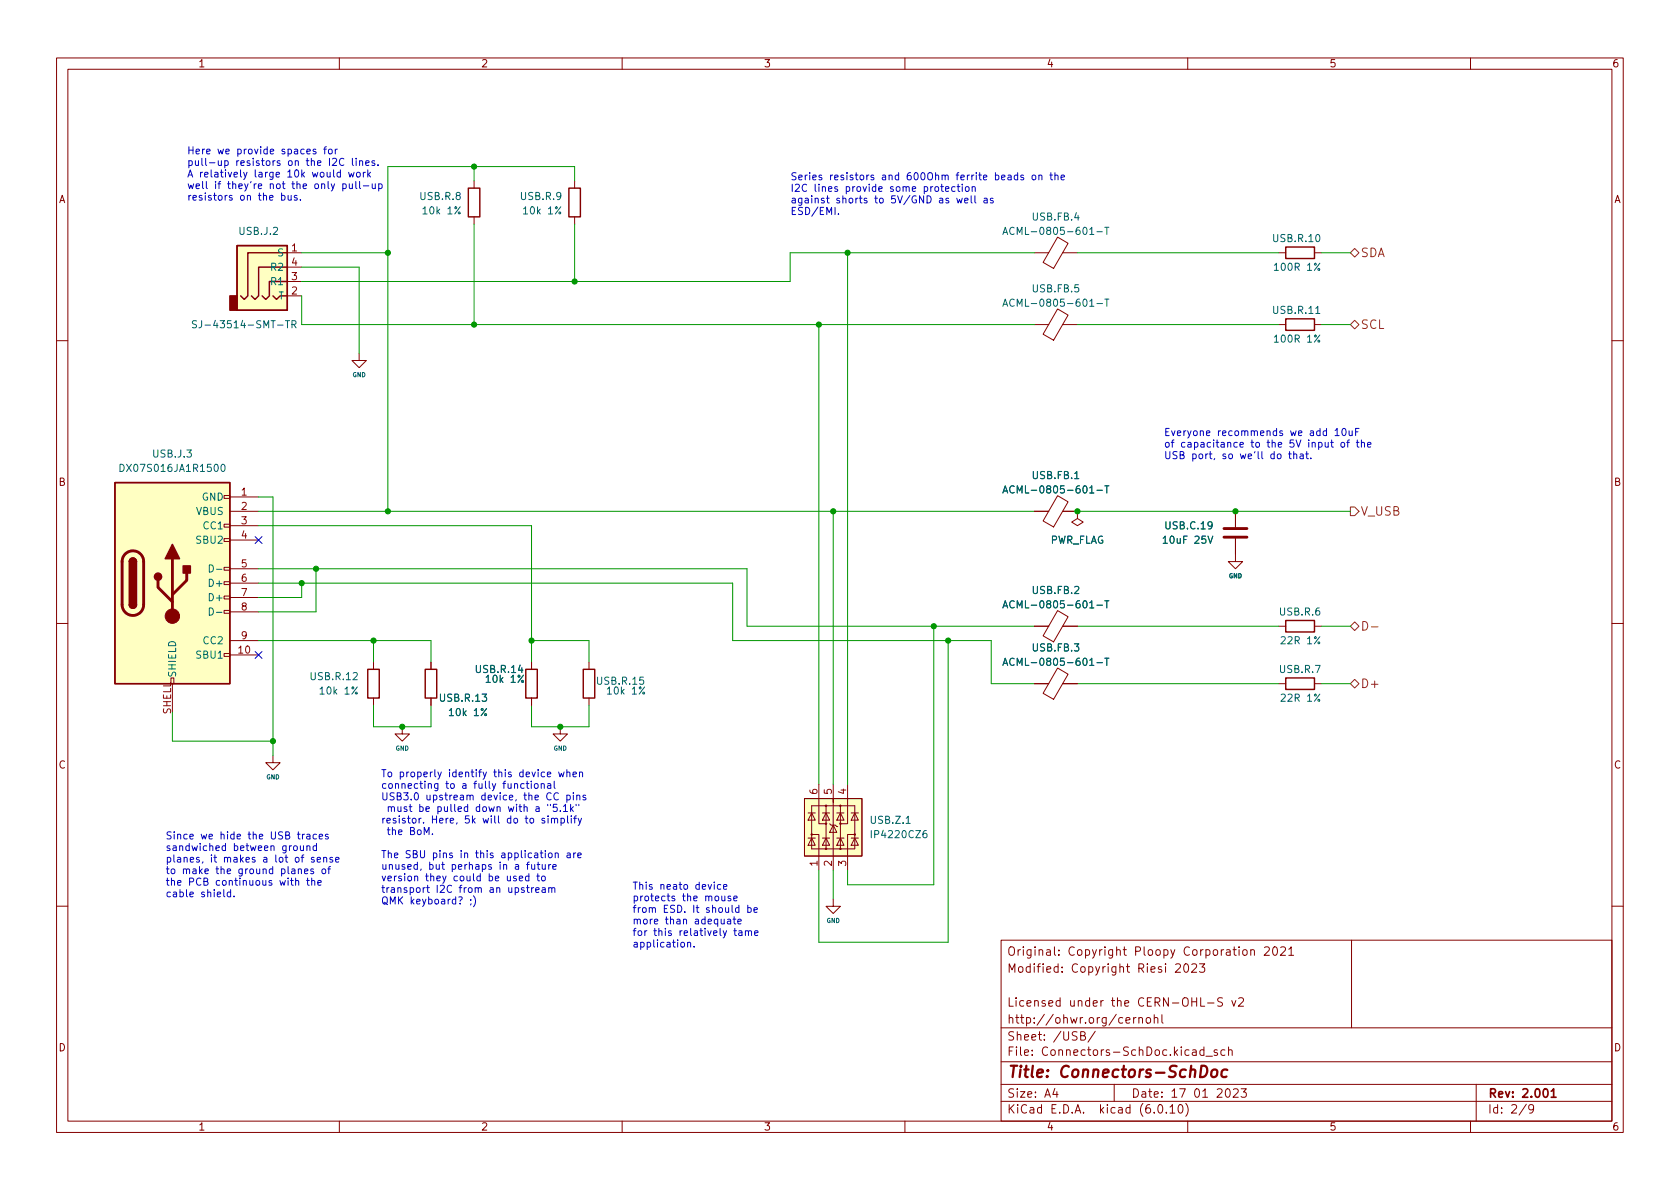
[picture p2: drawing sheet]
<svg xmlns="http://www.w3.org/2000/svg" width="297mm" height="210mm" viewBox="0 0 297 210" stroke-linecap="round" stroke-linejoin="round" font-family="sans-serif">
<g fill="none" stroke="#840000" stroke-width=".18">
<path d="M10 10.2h277v190.1h-277zM12 12.2h273v186.1h-273zM60 10.2v2M110 10.2v2M160 10.2v2M210 10.2v2M260 10.2v2M83.8 32v1.3M83.8 38.3v1.3M101.6 32v1.3M101.6 38.3v1.3M50.8 44.7h2.5"/>
<path d="M50.8 52.3h2.5M50.8 49.8h2.5M50.8 47.2h2.5M182.9 44.7h2.5M182.9 57.4h2.5M187 54.6l1.8 1.1-2.5 4.5-1.9-1.1zM187 41.9l1.8 1.1-2.5 4.5-1.9-1.1zM187.9 44.7h2.6M187.9 57.4h2.6M226.1 44.7h1.2M226.1 57.4h1.2M232.4 44.7h1.3"/>
<path d="M232.4 57.4h1.3M10 60.2h2M63.5 62.5v1.2h1.3l-1.3 1.3-1.3-1.3h1.3M285 60.2h2M39.6 95.2h1v.6h-1zM39.6 92.7h1v.5h-1zM39.6 87.6h1v.5h-1zM40.6 90.4h5.1M40.6 87.9h5.1M40.6 93h5.1M40.6 95.5h5.1M182.9 90.4h2.5"/>
<path d="M187 87.6l1.8 1.1-2.5 4.5-1.9-1.1zM187.9 90.4h2.6M190.5 90.4v1.3l1 .6-1 .7-1-.7 1-.6M190.5 90.4h.1M218.4 95.2v4.1h1.3l-1.3 1.3-1.2-1.3h1.2M218.4 90.4v2.8M10 110.2h2M30.2 119.9h.5v1h-.5zM39.6 115.6h1v.5h-1zM39.6 107.9h1v.6h-1zM39.6 105.4h1v.5h-1zM39.6 102.9h1v.5h-1z"/>
<path d="M39.6 100.3h1v.5h-1zM40.6 115.8h5.1M40.6 100.6h5.1M40.6 103.1h5.1M40.6 105.7h5.1M40.6 108.2h5.1M40.6 113.3h5.1M66 117.1v1.3M76.2 117.1v1.3M94 117.1v1.3M104.1 117.1v1.3M182.9 110.7h2.5"/>
<path d="M187 118.1l1.8 1.1-2.5 4.5-1.9-1.1zM187 108l1.8 1.1-2.5 4.4-1.9-1.1zM187.9 110.7h2.6M226.1 110.7h1.2M232.4 110.7h1.3M285 110.2h2M30.5 120.9v5.1M48.3 133.6v1.3h1.2l-1.2 1.2-1.3-1.2h1.3M66 123.4v1.3M71.1 128.5v1.3h1.3l-1.3 1.3-1.3-1.3h1.3M76.2 123.4v1.3M94 123.4v1.3"/>
<path d="M99.1 128.5v1.3h1.2l-1.2 1.3-1.3-1.3h1.3M104.1 123.4v1.3M144.8 138.7v7h1.2M147.3 138.7v2.5M149.9 138.7v7h-1.3M182.9 120.9h2.5M187.9 120.9h2.6M226.1 120.9h1.2M232.4 120.9h1.3M142.2 141.2h10.2v10.2h-10.2zM142.9 148.2h1.2M142.9 143.8h1.2"/>
<path d="M143.5 142.5h7.6v7.6h-7.6zM143.5 147.6h1.3v6.3M143.5 148.2l.6 1.3h-1.2zM143.5 143.8l.6 1.2h-1.2zM145.4 148.2h1.3M145.4 143.8h1.3M146 148.2l.7 1.3h-1.3zM146 143.8l.7 1.2h-1.3zM146 142.5v7.6M146.7 145.7l.2 .2h.8l.3 .3M147.3 141.9v-.7v12.7M147.3 145.9l.7 1.3h-1.3z"/>
<path d="M147.3 159v1.3h1.3l-1.3 1.2-1.3-1.2h1.3M148 146.2h.1M148 148.2h1.2M148 143.8h1.2M148.6 148.2l.6 1.3h-1.2zM148.6 143.8l.6 1.2h-1.2zM148.6 142.5v7.6M150.5 148.2h1.3M150.5 143.8h1.3M151.1 147.6h-1.2v6.3M151.1 148.2l.7 1.3h-1.3zM151.1 143.8l.7 1.2h-1.3z"/>
<path d="M10 160.2h2M177 166.3h108v32h-108zM200.4 179.9v1M200.9 179.9l-.3 .1-.2 .2M201.4 179.9v1M204.1 179.4v1.5M205.4 179.4v1.3l.2 .2M207.9 170.6l.5-.2 .2 .2 .1 .3-.9 1h.9M209.4 170.6l.2-.2a.81 .81 0 0 1 .6 .7 .81 .81 0 0 1-.3 .8h-.1a.81 .81 0 0 1-.4-1.3zM210.7 170.6l.6-.2 .2 .2 .1 .3-1 1h1M212.1 170.4h.9l-.5 .6 .4 .1v.7l-.2 .1h-.4l-.2-.1M212.3 176.4v1.5h.7"/>
<path d="M213.5 177.4h1.1M216.1 176.5l-.5-.1-.3 .3 .1 .4 .7 .3v.4l-.2 .1h-.6M217.8 176.9l.3 1 .4-1M219 176.6l.6-.2 .2 .2 .1 .3-1 1h1M219.8 168.1l.2-.2 .4 .2 .1 .5-.1 .3h-.4l-.2-.1zM221.1 168.1l.3-.2 .3 .1 .1 .9M221.1 167.9v1M223.6 167.6l.5-.2 .3 .2v.3l-.9 1h.9M225.2 167.5l.2-.1a.81 .81 0 0 1 .5 .7 .81 .81 0 0 1-.3 .8h-.1a.81 .81 0 0 1-.6-.6 .81 .81 0 0 1 .3-.8zM226.4 167.6l.6-.2 .2 .2 .1 .3-.9 1h.9M227.9 167.9l.4-.5v1.5M227.9 168.9h.8"/>
<path d="M239 166.3v15.5M285 160.2h2M60 198.3v2M110 198.3v2M160 198.3v2M177 194.8h108M177 191.8h108M177 187.8h108M177 181.8h108M186.5 192.5l-.4 1h1M186.9 193v1M191.1 183.1h.5l.2-.1 .1-.3-.2-.2-.6-.1v1.5h.5l.3-.3a.39 .39 0 0 0-.3-.5"/>
<path d="M193.6 182.4l-1.2 1.9M197 191.8v3M199.1 180.4l.7-.1-.1-.3-.4-.1-.2 .2v.8h.6M201.4 180.1l.2-.2 .3 .1 .1 .9M202.7 180.1l.2-.2 .5 .2v.5l-.1 .3h-.4l-.2-.1zM204.1 180.1l.2-.2 .3 .1 .1 .9M204.9 195.4l.2-.1a.81 .81 0 0 1 .6 .7 .81 .81 0 0 1-.3 .8h-.2a.81 .81 0 0 1-.6-.6 .81 .81 0 0 1 .3-.8zM206.2 196.7v.1M206.9 195.8l.4-.5v1.5M206.9 196.8h.8M208.5 195.4l.1-.1a.81 .81 0 0 1 .6 .7 .81 .81 0 0 1-.3 .8h-.1a.81 .81 0 0 1-.6-.6 .81 .81 0 0 1 .3-.8zM209.6 195.1a1.72 1.72 0 0 1 0 2.3"/>
<path d="M210 198.3v2M212.9 185.7l-.5-.1-.3 .3v.4l.2 .3h.6M212.9 185.1v1.5M213.2 186.8h1.2M215.2 185.7l-.3-.1-.3 .2 .1 .3 .5 .1v.4h-.6M216.6 185.7l-.5-.1-.2 .3v.4l.1 .3h.6M216.8 192.7l.2-.2a.81 .81 0 0 1 .6 .7 .81 .81 0 0 1-.3 .8h-.2a.81 .81 0 0 1-.3-1.3zM217.2 185.8l.2-.2 .4 .1 .1 .9M217.2 185.1v1.5M218.1 192.7l.5-.2 .3 .2v.3l-.9 1h.9M219.4 192.5h1l-.5 .6 .4 .1v.7l-.2 .1h-.5l-.2-.1M260 198.3v2"/>
<path d="M261 191.8v6.5M269.9 195.3l-1.3 1.9M271.2 196l-.3 .3h-.3l-.3-.3 .1-.6 .5-.1 .2 .2a.99 .99 0 0 1-.4 1.3h-.3"/>
<circle cx="143.5" cy="147.6" r=".13"/>
<circle cx="146" cy="150.1" r=".13"/>
<circle cx="146" cy="142.5" r=".13"/>
<circle cx="146" cy="145.7" r=".13"/>
<circle cx="148.6" cy="150.1" r=".13"/>
<circle cx="148.6" cy="142.5" r=".13"/>
<circle cx="148.6" cy="145.7" r=".13"/>
<circle cx="151.1" cy="147.6" r=".13"/>
</g>
<path d="M273.1 192.6l.1-.1a.8 .8 0 0 1 .5 .8 .8 .8 0 0 1-.5 .7 .99 .99 0 0 1-.1-1.4zM274.3 193l.4-.5v1.5M274.3 194h.8" fill="none" stroke="#840000" stroke-width=".3"/>
<path d="M212.4 188.5h.5a1.08 1.08 0 0 1 .6 1 1.08 1.08 0 0 1-.8 1h-.5zM214.3 189.3a.52 .52 0 0 1 .5-.2 .52 .52 0 0 1 .5 .4l-.1 .6a.55 .55 0 0 1-.5 .4 .55 .55 0 0 1-.6-.4zM217 189.2a.66 .66 0 0 0-1 .3l-.1 .6 .2 .3 .2 .1 .6-.1" fill="none" stroke="#840000" stroke-width=".4"/>
<g fill="none" stroke="#840000" stroke-width=".25">
<path d="M82.8 33.3h2v5h-2zM100.6 33.3h2v5h-2zM41.9 43.4h8.9v11.5h-8.9zM48.3 52.3l.6 .7 .6-.7h1.3M50.8 44.7h-7v7.6l-.6 .7-.7-.7M50.8 49.8h-3.2v2.5l-.6 .7-.6-.7M50.8 47.2h-5.1v5.1l-.6 .7-.7-.7M227.3 43.7h5.1v2h-5.1zM227.3 56.4h5.1v2h-5.1zM20.3 85.3h20.3v35.6h-20.3zM22.9 99.3a.64 .64 0 0 1 .6-.6 .64 .64 0 0 1 .6 .6M22.9 106.9a.64 .64 0 0 0 .6 .7 .64 .64 0 0 0 .6-.7"/>
<path d="M65 118.4h2.1v5h-2.1zM75.2 118.4h2v5h-2zM93 118.4h2v5h-2zM103.1 118.4h2.1v5h-2.1zM227.3 119.9h5.1v2h-5.1zM227.3 109.7h5.1v2.1h-5.1z"/>
</g>
<g fill="#ffffc2" stroke="#ffffc2" stroke-width=".18">
<path d="M142.2 141.2h10.2v10.2h-10.2z"/>
<path d="M20.3 85.3h20.3v35.6h-20.3z"/>
<path d="M41.9 43.4h8.9v11.5h-8.9z"/>
</g>
<path d="M22.1 98a1.91 1.91 0 0 1 2.1-.5 1.91 1.91 0 0 1 1.2 1.8v7.6a1.91 1.91 0 0 1-1.9 1.9 1.91 1.91 0 0 1-1.9-1.9v-7.8l.2-.6zM30.5 98.8v10.2M216.4 93.5h4.1M216.4 95h4.1M27.9 102.6v1.3l2.6 2.5M33 101.3v1.3l-2.5 2.6" fill="none" stroke="#840000" stroke-width=".51"/>
<g fill="none" stroke="#006464" stroke-width=".18">
<path d="M34.7 56.8l-.4-.1-.3 .2 .1 .3 .6 .3v.4l-.2 .1-.5-.1M35.7 56.7v.9a.41 .41 0 0 1-.5 .4M50.5 56.7h.7M51.6 57.4l.6-.1 .1-.2v-.3l-.7-.1v1.3M51.9 57.4l.4 .6M177.3 54.2l.4-1.3 .5 1.3M177.3 41.5l.4-1.3 .5 1.3M177.4 53.8h.6M177.4 41.1h.6M179.3 53a.6 .6 0 0 0-.8 .4 .6 .6 0 0 0 .6 .8l.2-.2M179.3 40.3a.6 .6 0 0 0-.8 .4 .6 .6 0 0 0 .6 .8l.2-.2M193.9 53.7h1"/>
<path d="M193.9 41h1M195.3 52.9h.8M195.3 40.2h.8M195.7 40.2v1.3M195.7 52.9v1.3M21.2 82.1a.64 .64 0 0 1 .8 .6 .64 .64 0 0 1-.8 .7zM37 99.9a.64 .64 0 0 1 .7 .6 .64 .64 0 0 1-.7 .7zM39.2 82.2l.2-.1a.68 .68 0 0 1 .4 .6 .68 .68 0 0 1-.4 .7l-.2-.1-.1-.4zM177.3 87.2l.4-1.3 .5 1.3M177.4 86.8h.6M179.3 86a.6 .6 0 0 0-.8 .5 .6 .6 0 0 0 .6 .7l.2-.1M193.9 86.7h1"/>
<path d="M195.3 85.9h.8M195.7 85.9v1.3M205.7 95.2l.3-.4v1.3M205.7 96.1h.7M213.6 94.8l.4 1.3 .4-1.3M37 107.5a.64 .64 0 0 1 .7 .6 .64 .64 0 0 1-.7 .7zM38.3 100.7h.9M38.3 108.3h.9M177.3 117.7l.4-1.3 .5 1.3M177.3 107.5l.4-1.3 .5 1.3M177.4 117.3h.6M177.4 107.1h.6"/>
<path d="M179.3 116.5a.6 .6 0 0 0-.8 .4 .6 .6 0 0 0 .6 .8l.2-.2M179.3 106.4a.6 .6 0 0 0-.8 .4 .6 .6 0 0 0 .6 .7l.2-.1M193.9 117.2h1M193.9 107h1M195.3 116.4h.8M195.3 106.2h.8M195.7 106.2v1.3M195.7 116.4v1.3"/>
</g>
<g fill="#840000" stroke="#840000" stroke-width=".25">
<path d="M22.9 106.9h1.2a.64 .64 0 0 1-.6 .7 .64 .64 0 0 1-.6-.7z"/>
<path d="M22.9 99.3h1.2v7.6h-1.2z"/>
<path d="M23 98.9a.64 .64 0 0 1 .7-.2 .64 .64 0 0 1 .4 .6h-1.2z"/>
<path d="M30.5 96.3l1.2 2.5h-2.5z"/>
<path d="M32.4 100.1h1.3v1.2h-1.3z"/>
<path d="M40.6 52.3h1.3v2.6h-1.3z"/>
<circle cx="27.9" cy="102" r=".63"/>
</g>
<circle cx="30.5" cy="109" r="1.27" fill="#840000" stroke="#840000" stroke-width=".18"/>
<path d="M238.8 44.7l.7-.8 .8 .8-.8 .8zM238.8 57.4l.7-.8 .8 .8-.8 .8zM238.8 89.7h.7l.8 .7-.8 .8h-.7zM238.8 110.7l.7-.7 .8 .7-.8 .8zM241 109.9a.77 .77 0 0 1 .8 .8 .77 .77 0 0 1-.8 .7zM242.5 110.8h1.1M238.8 120.9l.7-.8 .8 .8-.8 .8z" fill="none" stroke="#725600" stroke-width=".18"/>
<g fill="none" stroke="#0000c2" stroke-width=".18">
<path d="M49.8 34.6h.4l.2 .2-.1 .5h-.5M49.8 34.1v1.3M50.9 34.6l.1 .7 .3 .1 .2-.1M51.5 34.6v.8M52.5 34.6h-.3l-.2 .1 .1 .2 .4 .1v.3h-.5M53.1 35.3v.1M55.8 26.4h-.3l-.1 .2v.1l.4 .2v.3h-.4M57.2 26.4h.5M57.7 25.9l-.3 .2v1.1M58.2 26.4h.3l.2 .2v.4l-.2 .2h-.3l-.1-.2zM58.8 28.1l.5-.1 .2 .4-.8 .9h.8M59.3 26.4v.8"/>
<path d="M59.6 26.4l-.3 .2M60.2 30.5h-.4l-.2 .2 .1 .5h.5M60.2 30v1.3M60.6 32.6l.4-.1 .2 .2-.1 .6h-.5M60.6 32.5v1.3M60.8 28.1a.6 .6 0 0 0-.8 .4 .6 .6 0 0 0 .6 .8l.2-.2M61.6 30.5l.3 .8 .2-.6 .3 .6 .2-.8M61.8 32.5v.8l.3 .1 .2-.2M62.3 28v1.1l.2 .2M62.3 32.5v.9M62.9 32.1v1.1l.2 .2M63 28v.1"/>
<path d="M63 28.4v.9M63.2 30.5h.3l.2 .2v.4l-.2 .2-.3-.1-.2-.1zM63.6 28.5l.2-.1 .3 .1v.8M63.6 32.1v1.1l.2 .2M63.6 28.4v.9M64.2 30.5v.8M64.2 32.9h1M64.6 30.5l-.4 .2M64.7 28.8l.6-.1-.1-.2-.4-.1-.1 .2v.6h.5M65 30v1.3M65.1 30.8l.4 .5M65.5 30.5l-.5 .4"/>
<path d="M65.8 32.5l.1 .8 .3 .1 .2-.2M66.2 28.5l-.3-.1-.1 .2v.2l.4 .1v.3h-.4M66.4 32.5v.9M66.8 29.1v.2M67 32.6l.3-.1 .3 .2-.2 .6h-.4M67 32.5v1.3M148.2 37.8v.1M166.3 33h.5M166.5 32.6v1.1l.3 .1M167.2 33.4l.6-.1-.1-.2-.3-.1-.2 .2v.6h.5M168.9 33.1l-.4-.1-.2 .2 .1 .6h.5M169.2 35l.2 .9 .3-.6 .2 .6 .2-.9"/>
<path d="M169.2 33h.5M169.4 32.6v1.1l.3 .1M170.1 32.6v.1M170.1 33v.8M170.6 35.5l.6-.2-.1-.2-.4-.1-.1 .2v.6h.5M170.8 33.1l.3-.1 .2 .2v.4l-.2 .2h-.3l-.1-.2zM171.7 34.6v1.1l.2 .2M171.9 33.1l.2-.1 .3 .1v.7M171.9 33v.8M172.4 34.6v1.1l.2 .2M174 35.1h.5l.1 .8M174.6 35.3l-.5 .1-.2 .2 .2 .3 .5-.1"/>
<path d="M175.6 35.1l-.3-.1-.2 .2 .1 .2 .4 .1v.3h-.5M179.9 31h-.3l-.3 .2 .1 .5h.5M179.9 30.5v1.3M181 31h-.3l-.2 .1v.2l.5 .1v.3h-.5M182.6 31h.3l.2 .2v.4l-.2 .2-.3-.1-.1-.1zM183.7 31.1l.2-.1h.3v.8M183.7 31v.8M185.6 31h.5M185.8 30.5v1.1l.3 .2M186.5 31.1l.2-.1h.3l.1 .8M186.5 30.5v1.3M187.6 31.4l.6-.1v-.3h-.4l-.2 .1 .1 .6h.5"/>
<path d="M228 79.8v1.1l.3 .2M228.7 79.8v1.3M231 79.8v1.1l.3 .2M234.3 78.2l.1 .8 .3 .1 .1-.1M234.8 78.2v.9M235.3 78.2h.5M235.4 77.8v1.1l.4 .2M236.1 76.1l.3-.3v1.2M236.1 77h.7M237.2 78.3l.3-.1 .2 .3v.3l-.2 .3-.3-.1-.1-.2zM237.4 75.9l.2-.1a.68 .68 0 0 1 .4 .6 .68 .68 0 0 1-.4 .6l-.2-.1-.1-.4zM238.1 78.2h.5"/>
<path d="M238.5 76.2l.1 .8h.3l.2-.1M238.6 77.8l-.3 .2v1.1M239.1 76.2v.8M239.7 76.4h.4M239.8 78.2h.5M240 77.8v1.1l.3 .2M240.3 75.8h-.6v1.2M240.7 78.3l.2-.1 .3 .1 .1 .8M240.7 77.8v1.3M241.8 78.7l.6-.2-.1-.2-.3-.1-.2 .2 .1 .6h.4M227.8 80.3h.5M228.7 80.4l.2-.1h.3l.1 .8"/>
<path d="M229.9 80.3h.5v.8M230.4 80.6h-.4l-.2 .2 .2 .3h.4M230.9 80.3h.4M231.8 81v.1M91 138.7l.2-.1h.3v.8M92.7 138.6h-.4l-.2 .2 .1 .6h.5M93 138.6h.5M93.2 138.1v1.1l.3 .2M93.9 138.6v.8M94.6 138.6h.3l.2 .2v.4l-.2 .2h-.3l-.1-.2zM95.7 138.7l.2-.1h.3v.8M95.7 138.6v.8"/>
<path d="M96.8 136.9l.6-.1-.1-.2-.3-.1-.2 .2v.6h.5M96.8 138.6h.5l.1 .8M97.4 138.9h-.4l-.2 .2 .2 .3h.4M98 138.1v1.1l.2 .2M98.8 136.5l.2 .9 .3-.6 .2 .6 .2-.9M100.2 136.6l.2-.1 .3 .1 .1 .8M100.2 136.1v1.3M101.3 136.9l.6-.1v-.2l-.4-.1-.2 .2 .1 .6h.5M102.5 136.6l.1-.1 .3 .1 .1 .8M102.5 136.5v.9M39.6 157.3v1.1l.1 .2M40.8 157.8l-.4-.1-.2 .3 .1 .5h.5"/>
<path d="M40.8 157.3v1.3M41.4 158.5v.1M52 149.7l.1-.1 .4 .1 .1 .5-.2 .1-.3 .1-.1-.1zM52.3 155.8l.1-.1 .4 .1v.7M52.3 155.3v1.2M52.8 153.8l.1-.1h.3l.1 .8M52.8 153.7v.8M53.1 149.6l.1 .7 .3 .1 .2-.1M53.2 151.6h.5M53.5 147.5v.9M53.7 149.6v.8M53.7 151.2l-.3 .2v1.1"/>
<path d="M53.8 147.5l-.3 .3M53.8 154.1l.6-.1v-.3h-.4l-.2 .1 .1 .6h.5M54.2 155.7h.5M54.3 147.6h.4l.1 .8M54.3 149.7l.1-.1h.3l.1 .8M54.3 149.6v.8M54.4 155.3v1.1l.3 .1M54.8 147.8l-.4 .1-.2 .2 .2 .3 .4-.1M55.1 155.8l.2-.1 .3 .1 .1 .7M55.1 155.3v1.2M55.4 153.7h-.3l-.2 .1 .1 .2 .4 .1v.3h-.5M55.5 151.7l-.3-.1-.2 .2 .1 .2 .4 .1v.3h-.5"/>
<path d="M56 147.6l-.4-.1-.2 .3 .1 .5h.5M56 149.6h-.4l-.2 .2 .1 .5h.5M56 149.1v1.3M56.1 152l.6-.1-.1-.2-.3-.1-.2 .2v.6h.5M56.2 156.1l.6-.1-.1-.2-.3-.1-.2 .2 .1 .6h.4M56.4 147.9l.6-.1v-.2l-.4-.1-.2 .2 .1 .6h.5M57 153.7h.3l.3 .2v.4l-.3 .2-.3-.1-.1-.1zM57.2 151.7l.2-.1 .3 .1 .1 .8M57.2 151.6v.9M58 153.7h.4M58 147.6l-.3-.1-.2 .2 .1 .2 .4 .1v.3h-.5M58.4 153.2l-.3 .2v1.1"/>
<path d="M58.8 151.7l-.3-.1-.2 .2 .1 .2 .4 .1v.3h-.5M59.3 152l.6-.1v-.2l-.4-.1-.2 .2 .1 .6h.5M75 147.6v-1.3l.4 .9 .5-.9v1.3M76.5 147.5v.1M83.2 159.1v.1M83.3 159.8l-.1 .2M83.7 158.4a1.46 1.46 0 0 1 0 1.9M91.3 155l-.3-.1-.2 .2 .1 .2 .4 .1v.3h-.5M91.8 155.3l.6-.1v-.2l-.4-.1-.2 .2 .1 .6h.5M92.7 157h-.3l-.2 .1v.2l.5 .2v.3h-.5M93.1 152.9h.5M93.1 157h.5"/>
<path d="M93.3 156.5v1.1l.3 .2M93.5 155l-.4-.1-.2 .3 .1 .5h.5M93.5 154.5v1.3M93.6 152.5l-.3 .1v1.1M94 152.9l.1 .8h.3l.1-.1M94 157v.8M94.4 157l-.4 .2M94.5 152.9v.8M94.7 157.4l.6-.1v-.3h-.4l-.2 .1 .1 .7h.5M94.8 142.7h.5v.8M94.9 154.9h.5M95 152.9h.4"/>
<path d="M95.1 154.5v1.1l.3 .2M95.1 152.5v1l.3 .2M95.3 143h-.4l-.2 .2 .2 .3 .4-.1M95.5 150.8h.5M95.7 150.4v1.1l.3 .2M95.9 152.9v.8h.3l.2-.1M95.9 155l.3-.1 .2 .3v.3l-.2 .3-.3-.1-.2-.2zM95.9 157h.5v.8M96.3 144.8l-.3-.1-.2 .2 .1 .2 .4 .1v.3h-.5M96.4 150.4v.1M96.4 157.3h-.4l-.2 .2 .2 .3h.4M96.4 150.8v.9"/>
<path d="M96.4 152.9v.8M96.9 144.3v.1M96.9 144.7v.8M97 157.1l.2-.1h.3l.1 .8M97 152.9v.8M97 157v.8M97.1 150.9l.3-.1 .2 .3v.3l-.2 .3-.3-.1-.1-.2zM97.4 152.9l-.4 .2M97.5 144.8l.2-.1 .3 .1v.7M97.5 144.7v.8M97.6 157.1l.1-.1h.3l.1 .8M97.7 153.3l.7-.1-.1-.3h-.4l-.2 .2 .1 .6h.5"/>
<path d="M98 144.9l.2-.2 .3 .1 .1 .7M98.2 151l.2-.2 .3 .1v.8M98.2 150.8v.9M98.5 142.2h-.6l-.1 .6 .2-.1 .4 .1 .1 .2v.4l-.2 .1-.5-.1M98.7 140.3a.6 .6 0 0 0-.8 .4 .6 .6 0 0 0 .6 .8l.2-.2M99.1 143.4v.1M99.2 144.8l.4-.1 .2 .2-.1 .6h-.5M99.2 144.7v1.3M99.6 142.6l.4-.4v1.3M99.6 143.5h.7M100.2 140.7l.4-.1 .2 .3-.1 .5h-.5M100.2 140.6v1.3"/>
<path d="M100.3 150.9h.5v.8M100.3 144.3v1.1l.2 .1M100.8 151.1l-.4 .1-.2 .2 .2 .3 .4-.1M100.9 142.2v1.3M101 144.3v.1M101 143l.4 .5M101 144.7v.8M101.4 140.2v.1M101.4 140.6v.9M101.4 142.7l-.5 .4M101.4 144.7h.5M101.4 150.8v.9"/>
<path d="M101.8 150.8l-.4 .3M101.9 142.2v.3M101.9 144.3l-.3 .2v1M102 140.7l.2-.1 .3 .1v.8M102 140.6v.9M102.2 151.3l.6-.2-.1-.2-.4-.1-.1 .2v.6h.5M102.2 144.7l.3 .8M102.3 142.2v.3M102.8 144.7l-.4 1.1-.2 .2M103.6 140.7l-.4-.1-.1 .2v.2l.5 .1v.3h-.5M126.3 156v.1M126.3 156.4v.9"/>
<path d="M127.4 156.5l-.3-.1-.3 .3 .2 .5h.4M127.6 158.5l.1 .7 .3 .1 .2-.1M127.9 156.8l.6-.1v-.2l-.4-.1-.2 .2 .1 .6h.5M128.2 158.5v.8M129.2 158.5h-.3l-.2 .1 .1 .2 .4 .1v.3h-.5M129.7 158.9l.6-.1v-.3h-.4l-.2 .1 .1 .6h.5M121.6 166.8l.2-.2 .3 .1v.8M121.6 166.6v.9M122.7 167.4v.1M128.6 162.6h.5l.1 .8M129.2 162.8l-.4 .1-.2 .2 .2 .3 .4-.1M129.6 162.5h.5"/>
<path d="M129.7 164.6h.5M129.8 162.1v1.1l.3 .2M129.9 164.2v1.1l.3 .1M130.5 163l.6-.2-.1-.2-.4-.1-.1 .2v.6h.5M130.6 160.6l-.3-.1-.3 .2 .2 .6h.4M130.6 164.6h.5l.1 .8M130.6 160.1v1.2M131.2 164.9l-.4 .1-.2 .1 .2 .3h.4M131.8 164.7l.2-.1h.3v.8M131.8 164.6v.8M132.2 160.6l.4-.1 .2 .2-.1 .6h-.5M132.2 160.1v1.2"/>
<path d="M132.3 164.8l.2-.2h.3l.1 .8M133.3 160.9l.6-.1-.1-.2-.3-.1-.2 .2 .1 .6h.4M133.4 165l.6-.1v-.3h-.4l-.2 .2 .1 .6h.5"/>
</g>
<g fill="none" stroke="#009600" stroke-width=".18">
<path d="M83.8 29.5v2.5M83.8 39.6v17.8M101.6 32v-2.5h-33v60.9M101.6 39.6v10.2M53.3 47.2h10.2v15.3M53.3 44.7h15.3M53.3 52.3v5.1h129.6M144.8 57.4v81.3M149.9 44.7v94M182.9 44.7h-43.2v5.1h-86.4M190.5 44.7h35.6M190.5 57.4h35.6"/>
<path d="M233.7 44.7h5.1M233.7 57.4h5.1M45.7 90.4h137.2M45.7 93h48.3v24.1M45.7 87.9h2.6v45.7M147.3 90.4v48.3M190.5 90.4h48.3M45.7 100.6h86.4v10.1h50.8M45.7 103.1h83.8v10.2h45.8v7.6h7.6M45.7 113.3h30.5v3.8M53.3 103.1v2.6h-7.6M55.9 100.6v7.6h-10.2"/>
<path d="M66 113.3v3.8M94 113.3h10.1v3.8M165.1 110.7v45.8h-15.2v-2.6M167.6 113.3v53.3h-22.8v-12.7M190.5 110.7h35.6M233.7 110.7h5.1M30.5 126v5.1h17.8M66 124.7v3.8h10.2v-3.8M94 124.7v3.8h10.1v-3.8M190.5 120.9h35.6M233.7 120.9h5.1M147.3 153.9v5.1"/>
</g>
<path d="M45.1 94.9l1.2 1.2M46.3 94.9l-1.2 1.2M45.1 115.2l1.2 1.2M46.3 115.2l-1.2 1.2" fill="none" stroke="#000084" stroke-width=".18"/>
<g fill="#009600" stroke="#009600" stroke-width=".18">
<circle cx="190.5" cy="90.4" r=".46"/>
<circle cx="218.4" cy="90.4" r=".46"/>
<circle cx="147.3" cy="90.4" r=".46"/>
<circle cx="66" cy="113.3" r=".46"/>
<circle cx="68.6" cy="90.4" r=".46"/>
<circle cx="55.9" cy="100.6" r=".46"/>
<circle cx="48.3" cy="131.1" r=".46"/>
<circle cx="94" cy="113.3" r=".46"/>
<circle cx="53.3" cy="103.1" r=".46"/>
<circle cx="71.1" cy="128.5" r=".46"/>
<circle cx="99.1" cy="128.5" r=".46"/>
<circle cx="83.8" cy="57.4" r=".46"/>
<circle cx="68.6" cy="44.7" r=".46"/>
<circle cx="83.8" cy="29.5" r=".46"/>
<circle cx="144.8" cy="57.4" r=".46"/>
<circle cx="149.9" cy="44.7" r=".46"/>
<circle cx="101.6" cy="49.8" r=".46"/>
<circle cx="167.6" cy="113.3" r=".46"/>
<circle cx="165.1" cy="110.7" r=".46"/>
</g>
<text font-size="2.8" fill="#840000" x="178" y="190.6">Title: Connectors-SchDoc</text>
<g font-size="2.1" fill="#725600">
<text x="240.5" y="45.5">SDA</text>
<text x="240.5" y="58.2">SCL</text>
<text x="240.5" y="91.2">V_USB</text>
<text x="240.5" y="121.7">D+</text>
</g>
<g font-size="2.1" fill="#840000">
<text x="178" y="172">Modified: Copyright Riesi 2023</text>
<text x="178" y="169">Original: Copyright Ploopy Corporation 2021</text>
<text x="178" y="178">Licensed under the CERN-OHL-S v2</text>
<text x="178" y="184">Sheet: /USB/</text>
<text x="178" y="181">http://ohwr.org/cernohl</text>
<text x="178" y="186.7">File: Connectors-SchDoc.kicad_sch</text>
<text x="178" y="196.9">KiCad E.D.A. kicad (6.0.10)</text>
<text x="178" y="194.1">Size: A4</text>
<text x="200" y="194.1">Date: 17 01 2023</text>
<text x="263" y="194.1">Rev: 2.001</text>
<text x="263" y="196.9">Id: 2/9</text>
</g>
<g font-size="1.8" fill="#840000">
<text x="35" y="11.9">1</text>
<text x="85" y="11.9">2</text>
<text x="135" y="11.9">3</text>
<text x="185" y="11.9">4</text>
<text x="235" y="11.9">5</text>
<text x="285" y="11.9">6</text>
<text x="10.3" y="35.9">A</text>
<text x="285.3" y="35.9">A</text>
<text x="10.3" y="85.9">B</text>
<text x="285.3" y="85.9">B</text>
<text x="10.3" y="135.9">C</text>
<text x="285.3" y="135.9">C</text>
<text x="10.3" y="185.9">D</text>
<text x="285.3" y="185.9">D</text>
<text x="35" y="199.9">1</text>
<text x="85" y="199.9">2</text>
<text x="135" y="199.9">3</text>
<text x="185" y="199.9">4</text>
<text x="235" y="199.9">5</text>
<text x="285" y="199.9">6</text>
</g>
<g font-size="1.8" fill="#0000c2">
<text x="33" y="27.3">Here we provide spaces for</text>
<text x="33" y="29.3">pull-up resistors on the I2C lines.</text>
<text x="33" y="31.4">A relatively large 10k would work</text>
<text x="33" y="33.4">well if they're not the only pull-up</text>
<text x="33" y="35.5">resistors on the bus.</text>
<text x="139.7" y="31.9">Series resistors and 600Ohm ferrite beads on the</text>
<text x="139.7" y="33.9">I2C lines provide some protection</text>
<text x="139.7" y="36">against shorts to 5V/GND as well as</text>
<text x="139.7" y="38">ESD/EMI.</text>
<text x="205.7" y="77.1">Everyone recommends we add 10uF</text>
<text x="205.7" y="79.1">of capacitance to the 5V input of the</text>
<text x="205.7" y="81.2">USB port, so we'll do that.</text>
<text x="67.3" y="137.4">To properly identify this device when</text>
<text x="67.3" y="139.5">connecting to a fully functional</text>
<text x="67.3" y="141.5">USB3.0 upstream device, the CC pins</text>
<text x="67.8" y="143.6">must be pulled down with a &quot;5.1k&quot;</text>
<text x="29.2" y="148.4">Since we hide the USB traces</text>
<text x="67.3" y="145.6">resistor. Here, 5k will do to simplify</text>
<text x="67.8" y="147.7">the BoM.</text>
<text x="29.2" y="150.5">sandwiched between ground</text>
<text x="29.2" y="152.5">planes, it makes a lot of sense</text>
<text x="29.2" y="154.6">to make the ground planes of</text>
<text x="67.3" y="151.7">The SBU pins in this application are</text>
<text x="67.3" y="153.8">unused, but perhaps in a future</text>
<text x="67.3" y="155.8">version they could be used to</text>
<text x="29.2" y="156.6">the PCB continuous with the</text>
<text x="29.2" y="158.6">cable shield.</text>
<text x="67.3" y="157.9">transport I2C from an upstream</text>
<text x="67.3" y="159.9">QMK keyboard? ;)</text>
<text x="111.8" y="157.3">This neato device</text>
<text x="111.8" y="159.4">protects the mouse</text>
<text x="111.8" y="161.4">from ESD. It should be</text>
<text x="111.8" y="163.4">more than adequate</text>
<text x="111.8" y="165.5">for this relatively tame</text>
<text x="111.8" y="167.5">application.</text>
</g>
<g font-size="1.8" fill="#006464">
<text x="74.4" y="35.4">USB.R.8</text>
<text x="92.2" y="35.4">USB.R.9</text>
<text x="42.4" y="41.5">USB.J.2</text>
<text x="75.1" y="37.9">10k 1%</text>
<text x="92.9" y="37.9">10k 1%</text>
<text x="179.3" y="41.5">ACML-0805-601-T</text>
<text x="182.7" y="39">USB.FB.4</text>
<text x="48" y="47.9">R2</text>
<text x="49.1" y="45.3">S</text>
<text x="225.3" y="42.8">USB.R.10</text>
<text x="225.7" y="47.9">100R 1%</text>
<text x="48" y="50.4">R1</text>
<text x="49.2" y="53">T</text>
<text x="182.7" y="51.7">USB.FB.5</text>
<text x="35.7" y="58">SJ-43514-SMT-TR</text>
<text x="179.3" y="54.2">ACML-0805-601-T</text>
<text x="225.3" y="55.5">USB.R.11</text>
<text x="225.7" y="60.6">100R 1%</text>
<text x="22" y="83.4">DX07S016JA1R1500</text>
<text x="27.1" y="80.9">USB.J.3</text>
<text x="35.7" y="88.5">GND</text>
<text x="179.3" y="87.2">ACML-0805-601-T</text>
<text x="182.7" y="84.7">USB.FB.1</text>
<text x="34.7" y="91.1">VBUS</text>
<text x="36.1" y="93.6">CC1</text>
<text x="206.2" y="93.6">USB.C.19</text>
<text x="34.9" y="96.1">SBU2</text>
<text x="185.5" y="96.1">PWR_FLAG</text>
<text x="206.1" y="96.1">10uF 25V</text>
<text x="37.3" y="103.8">D+</text>
<text x="37.3" y="106.3">D+</text>
<text x="179.3" y="107.6">ACML-0805-601-T</text>
<text x="182.7" y="105">USB.FB.2</text>
<text x="36.1" y="113.9">CC2</text>
<text x="226.4" y="108.8">USB.R.6</text>
<text x="226.8" y="113.9">22R 1%</text>
<text x="31.1" y="119.9" transform="rotate(-90 31.1 119.9)">SHIELD</text>
<text x="34.9" y="116.5">SBU1</text>
<text x="84.3" y="119">USB.R.14</text>
<text x="179.3" y="117.7">ACML-0805-601-T</text>
<text x="182.7" y="115.2">USB.FB.3</text>
<text x="226.4" y="119">USB.R.7</text>
<text x="55.1" y="120.3">USB.R.12</text>
<text x="56.9" y="122.8">10k 1%</text>
<text x="77.9" y="124.1">USB.R.13</text>
<text x="86.3" y="120.7">10k 1%</text>
<text x="105.7" y="121.1">USB.R.15</text>
<text x="107.7" y="122.8">10k 1%</text>
<text x="226.8" y="124.1">22R 1%</text>
<text x="79.7" y="126.6">10k 1%</text>
<text x="154.1" y="145.7">USB.Z.1</text>
<text x="154.5" y="148.2">IP4220CZ6</text>
</g>
<g font-size="1.8" fill="#a90000">
<text x="51.6" y="44.4">1</text>
<text x="51.6" y="47">4</text>
<text x="51.6" y="52.1">2</text>
<text x="51.6" y="49.5">3</text>
<text x="42.7" y="87.6">1</text>
<text x="42.7" y="90.2">2</text>
<text x="42.7" y="92.7">3</text>
<text x="42.7" y="95.2">4</text>
<text x="42.7" y="100.3">5</text>
<text x="42.7" y="102.9">6</text>
<text x="42.7" y="105.4">7</text>
<text x="42.7" y="107.9">8</text>
<text x="42.7" y="113">9</text>
<text x="42.2" y="115.6">10</text>
<text x="30.2" y="126.3" transform="rotate(-90 30.2 126.3)">SHELL</text>
<text x="144.5" y="140.4" transform="rotate(-90 144.5 140.4)">6</text>
<text x="147.1" y="140.4" transform="rotate(-90 147.1 140.4)">5</text>
<text x="149.6" y="140.4" transform="rotate(-90 149.6 140.4)">4</text>
<text x="144.5" y="153.1" transform="rotate(-90 144.5 153.1)">1</text>
<text x="147.1" y="153.1" transform="rotate(-90 147.1 153.1)">2</text>
<text x="149.6" y="153.1" transform="rotate(-90 149.6 153.1)">3</text>
</g>
<g font-size="1.1" fill="#006464">
<text x="62.3" y="66.7">GND</text>
<text x="217.3" y="102.2">GND</text>
<text x="47.1" y="137.8">GND</text>
<text x="69.9" y="132.7">GND</text>
<text x="97.9" y="132.7">GND</text>
<text x="146.1" y="163.2">GND</text>
</g>
</svg>
